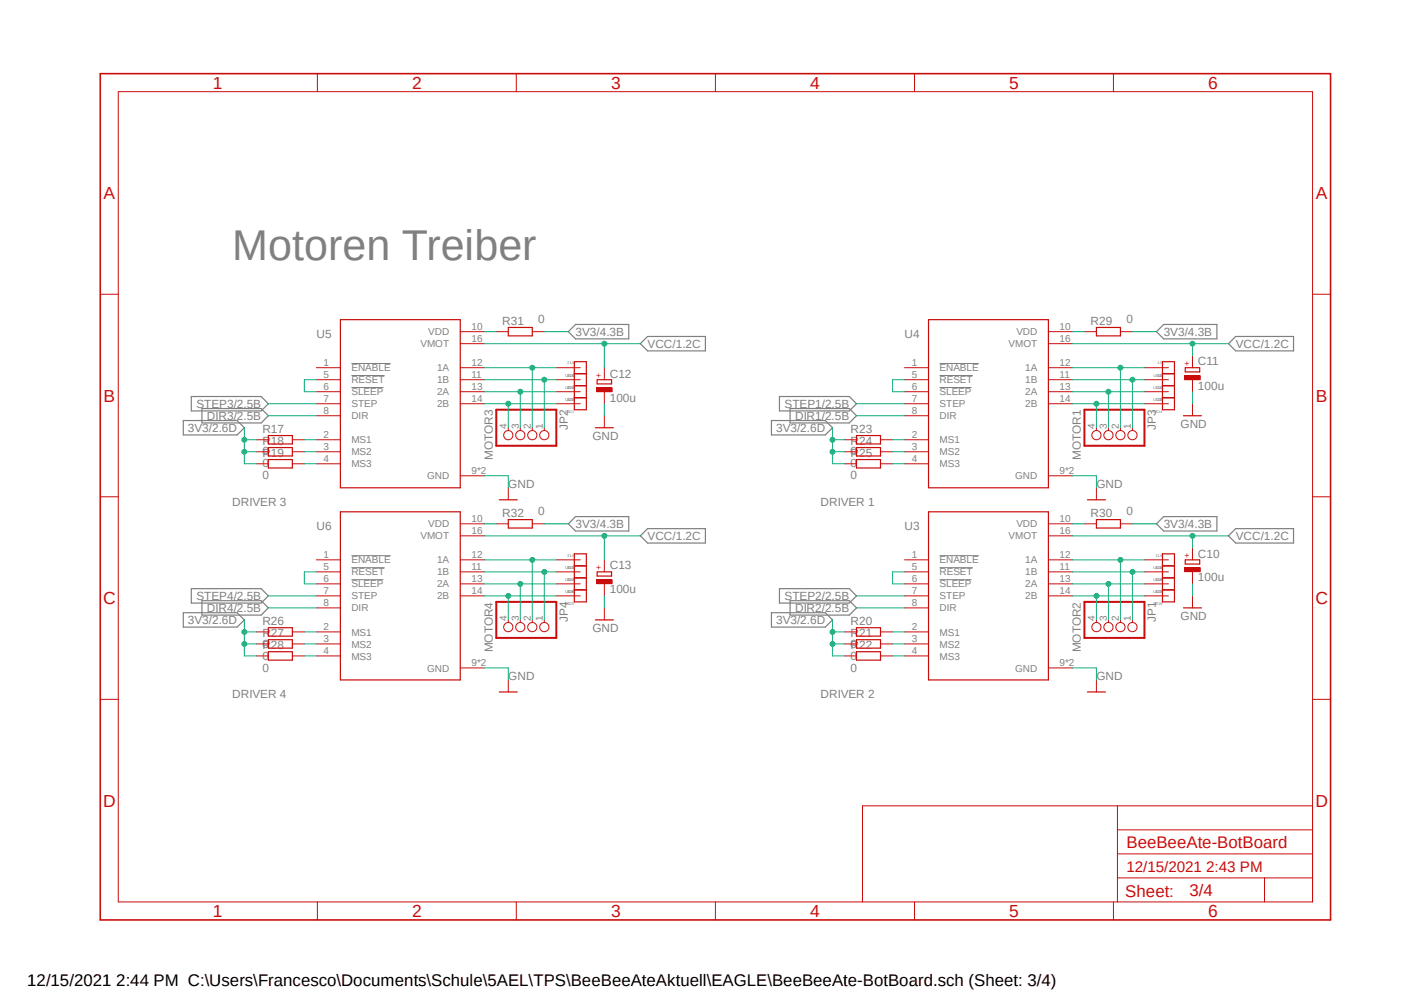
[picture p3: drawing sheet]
<svg xmlns="http://www.w3.org/2000/svg" width="297mm" height="210mm" viewBox="0 0 297 210" stroke-linecap="round" stroke-linejoin="round" font-family="sans-serif">
<path d="M20.7 15.2l261.2 179.9M281.9 15.2l-261.2 179.9" fill="none" stroke="#fff" stroke-width=".21"/>
<path d="M74.3 76.9h8.3M74.3 79.4h7.1M198.8 76.9h8.3M198.8 79.4h7M74.3 82h6.8M198.8 82h6.7M74.3 117.5h8.3M198.8 117.5h8.3M74.3 120.1h7.1M74.3 122.6h6.8M198.8 120.1h7M198.8 122.6h6.7" fill="none" stroke="#808080" stroke-width=".21"/>
<g fill="none" stroke="#808080" stroke-width=".25">
<path d="M121.8 68.6h11.2v3.1h-11.2l-1.6-1.6zM137 71.2h12.2v3h-12.2l-1.5-1.5zM244.6 70.1l1.6-1.5h11.2v3.1h-11.2zM259.9 72.7l1.5-1.5h12.2v3h-12.2zM38.8 88.9h11.4l1.5 1.6-1.5 1.5h-11.4zM40.5 83.9h14.7l1.6 1.5-1.6 1.5h-14.7zM42.7 86.4h12.5l1.6 1.5-1.6 1.6h-12.5zM163.2 88.9h11.4l1.5 1.6-1.5 1.5h-11.4zM164.9 83.9h14.8l1.5 1.5-1.5 1.5h-14.8zM167.1 86.4h12.6l1.5 1.5-1.5 1.6h-12.6zM120.2 110.8l1.6-1.5h11.2v3h-11.2zM137 111.8h12.2v3.1h-12.2l-1.5-1.6z"/>
<path d="M244.6 110.8l1.6-1.5h11.2v3h-11.2zM259.9 113.3l1.5-1.5h12.2v3.1h-12.2zM38.8 129.6h11.4l1.5 1.5-1.5 1.5h-11.4zM40.5 124.5h14.7l1.6 1.5-1.6 1.6h-14.7zM42.7 127h12.5l1.6 1.6-1.6 1.5h-12.5zM163.2 129.6h11.4l1.5 1.5-1.5 1.5h-11.4zM164.9 124.5h14.8l1.5 1.5-1.5 1.6h-14.8zM167.1 127h12.6l1.5 1.6-1.5 1.5h-12.6z"/>
</g>
<g fill="none" stroke="#c90d0c" stroke-width=".21">
<path d="M25 19.4h252.7v171.4h-252.7zM67.1 15.6v3.8M109.2 15.6v3.8M151.3 15.6v3.8M193.5 15.6v3.8M235.5 15.6v3.8M21.2 62.2h3.8M66.9 77.8h5.1M97.4 77.8h5M97.4 70.1h5M97.4 72.7h5M277.7 62.2h3.8"/>
<path d="M66.9 80.3h5.1M66.9 82.8h5.1M66.9 85.4h5.1M66.9 87.9h5.1M66.9 93h5.1M66.9 95.5h5.1M66.9 98.1h5.1M97.4 80.3h5M97.4 82.8h5M97.4 85.4h5M21.2 105.1h3.8M97.4 100.6h5"/>
<path d="M107.5 103.2v2.5M277.7 105.1h3.8M21.2 147.9h3.8M277.7 147.9h3.8M236.4 170.4v20.4M236.4 175.5h41.3M277.7 170.4h-95.2v20.4M67.1 190.8v3.8M109.2 190.8v3.8M151.3 190.8v3.8M193.5 190.8v3.8M235.5 190.8v3.8"/>
<path d="M236.4 185.7h41.3M236.4 180.6h41.3M267.5 185.7v5.1"/>
</g>
<path d="M21.2 15.6h260.3v179h-260.3z" fill="none" stroke="#c90d0c" stroke-width=".34"/>
<path d="M72 67.6h25.4v35.6h-25.4zM126.3 80.3h3.1v.9h-3.1zM105.6 105.7h3.8" fill="none" stroke="#c90d0c" stroke-width=".25"/>
<path d="M126.2 82h3.3v.8h-3.3z" fill-rule="evenodd" fill="#c90d0c"/>
<g fill="none" stroke="#c90d0c" stroke-width=".21">
<path d="M127.8 77.8v2.5M54.2 93h2.6M54.2 95.5h2.6M54.2 98.1h2.6M61.8 93h2.6M61.8 95.5h2.6M61.8 98.1h2.6M107.5 90.5v.5M110.1 90.5v.5M112.6 90.5v.5M115.1 90.5v.5M126.2 82h3.3v.8h-3.3z"/>
<path d="M127.8 82.8v2.6M127.8 87.9v2.6M191.3 118.4h5.1M221.8 118.4h5.1M221.8 110.8h5.1M221.8 113.3h5.1M191.3 120.9h5.1M191.3 123.5h5.1M191.3 126h5.1M191.3 128.6h5.1M191.3 133.6h5.1M191.3 136.2h5.1"/>
<path d="M191.3 138.7h5.1M221.8 120.9h5.1M221.8 123.5h5.1M221.8 126h5.1M221.8 141.3h5.1M231.9 143.8v2.5"/>
<circle cx="107.5" cy="92" r=".98"/>
<circle cx="110.1" cy="92" r=".98"/>
<circle cx="112.6" cy="92" r=".98"/>
<circle cx="115.1" cy="92" r=".98"/>
</g>
<path d="M56.8 92.1h5v1.8h-5zM56.8 94.7h5v1.7h-5zM56.8 97.2h5v1.8h-5zM125.9 90.5h3.9M196.4 108.2h25.4v35.6h-25.4zM250.7 118.4h3.1v.9h-3.1zM230 146.3h3.8" fill="none" stroke="#c90d0c" stroke-width=".25"/>
<path d="M105 86.7h12.7v7.6h-12.7z" fill="none" stroke="#c90d0c" stroke-width=".42"/>
<path d="M250.6 120.1h3.3v.8h-3.3z" fill-rule="evenodd" fill="#c90d0c"/>
<g fill="none" stroke="#c90d0c" stroke-width=".21">
<path d="M191.3 77.8h5.1M221.8 77.8h5.1M221.8 70.1h5.1M221.8 72.7h5.1M191.3 80.3h5.1M191.3 82.8h5.1M191.3 85.4h5.1M191.3 87.9h5.1M191.3 93h5.1M191.3 95.5h5.1M191.3 98.1h5.1M221.8 80.3h5.1"/>
<path d="M221.8 82.8h5.1M221.8 85.4h5.1M221.8 100.6h5.1M231.9 103.2v2.5M252.3 115.9v2.5M178.6 133.6h2.6M178.6 136.2h2.6M178.6 138.7h2.6M186.3 133.6h2.5M186.3 136.2h2.5M186.3 138.7h2.5M231.9 131.1v.6"/>
<path d="M234.5 131.1v.6M237 131.1v.6M239.6 131.1v.6M250.6 120.1h3.3v.8h-3.3zM252.3 120.9v2.6M252.3 126v2.6"/>
<circle cx="231.9" cy="132.6" r=".98"/>
<circle cx="234.5" cy="132.6" r=".98"/>
<circle cx="237" cy="132.6" r=".98"/>
<circle cx="239.6" cy="132.6" r=".98"/>
</g>
<path d="M196.4 67.6h25.4v35.6h-25.4zM250.7 77.8h3.1v.9h-3.1zM230 105.7h3.8M181.2 132.8h5.1v1.7h-5.1zM181.2 135.3h5.1v1.8h-5.1zM181.2 137.8h5.1v1.8h-5.1zM250.4 128.6h3.8" fill="none" stroke="#c90d0c" stroke-width=".25"/>
<path d="M229.4 127.3h12.7v7.6h-12.7z" fill="none" stroke="#c90d0c" stroke-width=".42"/>
<path d="M250.6 79.5h3.3v.8h-3.3z" fill-rule="evenodd" fill="#c90d0c"/>
<g fill="none" stroke="#c90d0c" stroke-width=".21">
<path d="M250.6 79.5h3.3v.8h-3.3zM252.3 75.2v2.6M178.6 93h2.6M178.6 95.5h2.6M178.6 98.1h2.6M186.3 93h2.5M186.3 95.5h2.5M186.3 98.1h2.5M231.9 90.5v.5M234.5 90.5v.5M237 90.5v.5M239.6 90.5v.5"/>
<path d="M252.3 80.3v2.5M252.3 85.4v2.5M66.9 118.4h5.1M97.4 118.4h5M97.4 110.8h5M97.4 113.3h5M66.9 120.9h5.1M66.9 123.5h5.1M66.9 126h5.1M66.9 128.6h5.1M66.9 133.6h5.1M66.9 136.2h5.1"/>
<path d="M66.9 138.7h5.1M97.4 120.9h5M97.4 123.5h5M97.4 126h5M97.4 141.3h5M107.5 143.8v2.5"/>
<circle cx="231.9" cy="92" r=".98"/>
<circle cx="234.5" cy="92" r=".98"/>
<circle cx="237" cy="92" r=".98"/>
<circle cx="239.6" cy="92" r=".98"/>
</g>
<path d="M181.2 92.1h5.1v1.8h-5.1zM181.2 94.7h5.1v1.7h-5.1zM181.2 97.2h5.1v1.8h-5.1zM250.4 87.9h3.8M72 108.2h25.4v35.6h-25.4zM126.3 120.9h3.1v.9h-3.1zM105.6 146.3h3.8" fill="none" stroke="#c90d0c" stroke-width=".25"/>
<path d="M229.4 86.7h12.7v7.6h-12.7z" fill="none" stroke="#c90d0c" stroke-width=".42"/>
<path d="M126.2 122.6h3.3v.8h-3.3z" fill-rule="evenodd" fill="#c90d0c"/>
<g fill="none" stroke="#c90d0c" stroke-width=".21">
<path d="M105 70.1h2.5M112.6 70.1h2.5M117.7 77.8h5.1M229.4 70.1h2.5M237 70.1h2.6M242.1 77.8h5.1M117.7 80.3h5.1M117.7 82.8h5.1M117.7 85.4h5.1M242.1 80.3h5.1M242.1 82.8h5.1M242.1 85.4h5.1"/>
<path d="M105 110.8h2.5M112.6 110.8h2.5M117.7 118.4h5.1M127.8 118.4v2.5M229.4 110.8h2.5M237 110.8h2.6M242.1 118.4h5.1M54.2 133.6h2.6M54.2 136.2h2.6M54.2 138.7h2.6M61.8 133.6h2.6M61.8 136.2h2.6"/>
<path d="M61.8 138.7h2.6M107.5 131.1v.6M110.1 131.1v.6M112.6 131.1v.6M115.1 131.1v.6M117.7 120.9h5.1M117.7 123.5h5.1M117.7 126h5.1M126.2 122.6h3.3v.8h-3.3zM127.8 123.5v2.5M127.8 128.6v2.5M242.1 120.9h5.1"/>
<path d="M242.1 123.5h5.1M242.1 126h5.1"/>
<circle cx="107.5" cy="132.6" r=".98"/>
<circle cx="110.1" cy="132.6" r=".98"/>
<circle cx="112.6" cy="132.6" r=".98"/>
<circle cx="115.1" cy="132.6" r=".98"/>
</g>
<g fill="none" stroke="#c90d0c" stroke-width=".25">
<path d="M107.5 69.3h5.1v1.7h-5.1zM121.5 79h2.5M121.5 76.5h2.5v10.2h-2.5zM231.9 69.3h5.1v1.7h-5.1zM245.9 79h2.6M245.9 76.5h2.6v10.2h-2.6zM121.5 81.6h2.5M121.5 84.1h2.5M245.9 81.6h2.6M245.9 84.1h2.6M107.5 109.9h5.1v1.8h-5.1zM121.5 119.7h2.5"/>
<path d="M121.5 117.1h2.5v10.2h-2.5zM231.9 109.9h5.1v1.8h-5.1zM245.9 117.1h2.6v10.2h-2.6zM245.9 119.7h2.6M56.8 132.8h5v1.7h-5zM56.8 135.3h5v1.8h-5zM56.8 137.8h5v1.8h-5zM121.5 122.2h2.5M121.5 124.8h2.5M125.9 131.1h3.9M245.9 122.2h2.6M245.9 124.8h2.6"/>
</g>
<path d="M105 127.3h12.7v7.6h-12.7z" fill="none" stroke="#c90d0c" stroke-width=".42"/>
<path d="M226.9 72.7h33M252.3 72.7v2.5" fill="none" stroke="#0dab76" stroke-width=".21"/>
<circle cx="252.3" cy="72.7" r=".51" fill="#0dab76"/>
<g fill="none" stroke="#0dab76" stroke-width=".21">
<path d="M226.9 113.3h33M252.3 113.3v2.6"/>
<circle cx="252.3" cy="72.7" r=".51"/>
</g>
<circle cx="252.3" cy="113.3" r=".51" fill="#0dab76"/>
<g fill="none" stroke="#0dab76" stroke-width=".21">
<path d="M102.4 72.7h33.1M127.8 72.7v5.1"/>
<circle cx="252.3" cy="113.3" r=".51"/>
</g>
<circle cx="127.8" cy="72.7" r=".51" fill="#0dab76"/>
<g fill="none" stroke="#0dab76" stroke-width=".21">
<path d="M102.4 113.3h33.1M127.8 113.3v5.1"/>
<circle cx="127.8" cy="72.7" r=".51"/>
</g>
<circle cx="127.8" cy="113.3" r=".51" fill="#0dab76"/>
<g fill="none" stroke="#0dab76" stroke-width=".21">
<path d="M51.7 93h2.5M51.7 90.5v5"/>
<circle cx="127.8" cy="113.3" r=".51"/>
</g>
<circle cx="51.7" cy="93" r=".51" fill="#0dab76"/>
<g fill="none" stroke="#0dab76" stroke-width=".21">
<path d="M54.2 95.5h-2.5v2.6"/>
<circle cx="51.7" cy="93" r=".51"/>
</g>
<circle cx="51.7" cy="95.5" r=".51" fill="#0dab76"/>
<g fill="none" stroke="#0dab76" stroke-width=".21">
<path d="M51.7 98.1h2.5M176.1 133.6h2.5M176.1 131.1v5.1"/>
<circle cx="51.7" cy="95.5" r=".51"/>
</g>
<circle cx="176.1" cy="133.6" r=".51" fill="#0dab76"/>
<g fill="none" stroke="#0dab76" stroke-width=".21">
<path d="M178.6 136.2h-2.5v2.5"/>
<circle cx="176.1" cy="133.6" r=".51"/>
</g>
<circle cx="176.1" cy="136.2" r=".51" fill="#0dab76"/>
<g fill="none" stroke="#0dab76" stroke-width=".21">
<path d="M176.1 93h2.5M176.1 90.5v5M176.1 138.7h2.5"/>
<circle cx="176.1" cy="136.2" r=".51"/>
</g>
<circle cx="176.1" cy="93" r=".51" fill="#0dab76"/>
<g fill="none" stroke="#0dab76" stroke-width=".21">
<path d="M178.6 95.5h-2.5v2.6"/>
<circle cx="176.1" cy="93" r=".51"/>
</g>
<circle cx="176.1" cy="95.5" r=".51" fill="#0dab76"/>
<g fill="none" stroke="#0dab76" stroke-width=".21">
<path d="M176.1 98.1h2.5M51.7 133.6h2.5M51.7 131.1v5.1"/>
<circle cx="176.1" cy="95.5" r=".51"/>
</g>
<circle cx="51.7" cy="133.6" r=".51" fill="#0dab76"/>
<g fill="none" stroke="#0dab76" stroke-width=".21">
<path d="M54.2 136.2h-2.5v2.5"/>
<circle cx="51.7" cy="133.6" r=".51"/>
</g>
<circle cx="51.7" cy="136.2" r=".51" fill="#0dab76"/>
<g fill="none" stroke="#0dab76" stroke-width=".21">
<path d="M102.4 77.8h15.3M112.6 77.8v12.7M115.1 70.1h5.1M239.6 70.1h5M127.8 85.4v2.5M252.3 82.8v2.6M102.4 100.6h5.1v2.6M115.1 110.8h5.1M226.9 100.6h5v2.6M239.6 110.8h5M51.7 138.7h2.5M127.8 126v2.6"/>
<path d="M252.3 123.5v2.5M102.4 141.3h5.1v2.5M226.9 141.3h5v2.5"/>
<circle cx="51.7" cy="136.2" r=".51"/>
</g>
<circle cx="112.6" cy="77.8" r=".51" fill="#0dab76"/>
<g fill="none" stroke="#0dab76" stroke-width=".21">
<path d="M102.4 80.3h15.3M115.1 80.3v10.2"/>
<circle cx="112.6" cy="77.8" r=".51"/>
</g>
<circle cx="115.1" cy="80.3" r=".51" fill="#0dab76"/>
<g fill="none" stroke="#0dab76" stroke-width=".21">
<path d="M102.4 82.8h15.3M110.1 82.8v7.7"/>
<circle cx="115.1" cy="80.3" r=".51"/>
</g>
<circle cx="110.1" cy="82.8" r=".51" fill="#0dab76"/>
<g fill="none" stroke="#0dab76" stroke-width=".21">
<path d="M102.4 85.4h15.3M107.5 85.4v5.1"/>
<circle cx="110.1" cy="82.8" r=".51"/>
</g>
<circle cx="107.5" cy="85.4" r=".51" fill="#0dab76"/>
<g fill="none" stroke="#0dab76" stroke-width=".21">
<path d="M64.4 93h2.5M64.4 95.5h2.5M64.4 98.1h2.5M66.9 80.3h-2.5v2.5h2.5M226.9 118.4h15.2M237 118.4v12.7"/>
<circle cx="107.5" cy="85.4" r=".51"/>
</g>
<circle cx="237" cy="118.4" r=".51" fill="#0dab76"/>
<g fill="none" stroke="#0dab76" stroke-width=".21">
<path d="M226.9 120.9h15.2M239.6 120.9v10.2"/>
<circle cx="237" cy="118.4" r=".51"/>
</g>
<circle cx="239.6" cy="120.9" r=".51" fill="#0dab76"/>
<g fill="none" stroke="#0dab76" stroke-width=".21">
<path d="M226.9 123.5h15.2M234.5 123.5v7.6"/>
<circle cx="239.6" cy="120.9" r=".51"/>
</g>
<circle cx="234.5" cy="123.5" r=".51" fill="#0dab76"/>
<g fill="none" stroke="#0dab76" stroke-width=".21">
<path d="M226.9 126h15.2M231.9 126v5.1"/>
<circle cx="234.5" cy="123.5" r=".51"/>
</g>
<circle cx="231.9" cy="126" r=".51" fill="#0dab76"/>
<g fill="none" stroke="#0dab76" stroke-width=".21">
<path d="M226.9 77.8h15.2M237 77.8v12.7M188.8 133.6h2.5M188.8 136.2h2.5M188.8 138.7h2.5M191.3 120.9h-2.5v2.6h2.5"/>
<circle cx="231.9" cy="126" r=".51"/>
</g>
<circle cx="237" cy="77.8" r=".51" fill="#0dab76"/>
<g fill="none" stroke="#0dab76" stroke-width=".21">
<path d="M226.9 80.3h15.2M239.6 80.3v10.2"/>
<circle cx="237" cy="77.8" r=".51"/>
</g>
<circle cx="239.6" cy="80.3" r=".51" fill="#0dab76"/>
<g fill="none" stroke="#0dab76" stroke-width=".21">
<path d="M226.9 82.8h15.2M234.5 82.8v7.7"/>
<circle cx="239.6" cy="80.3" r=".51"/>
</g>
<circle cx="234.5" cy="82.8" r=".51" fill="#0dab76"/>
<g fill="none" stroke="#0dab76" stroke-width=".21">
<path d="M226.9 85.4h15.2M231.9 85.4v5.1"/>
<circle cx="234.5" cy="82.8" r=".51"/>
</g>
<circle cx="231.9" cy="85.4" r=".51" fill="#0dab76"/>
<g fill="none" stroke="#0dab76" stroke-width=".21">
<path d="M188.8 93h2.5M188.8 95.5h2.5M188.8 98.1h2.5M191.3 80.3h-2.5v2.5h2.5M102.4 118.4h15.3M112.6 118.4v12.7"/>
<circle cx="231.9" cy="85.4" r=".51"/>
</g>
<circle cx="112.6" cy="118.4" r=".51" fill="#0dab76"/>
<g fill="none" stroke="#0dab76" stroke-width=".21">
<path d="M102.4 120.9h15.3M115.1 120.9v10.2"/>
<circle cx="112.6" cy="118.4" r=".51"/>
</g>
<circle cx="115.1" cy="120.9" r=".51" fill="#0dab76"/>
<g fill="none" stroke="#0dab76" stroke-width=".21">
<path d="M102.4 123.5h15.3M110.1 123.5v7.6"/>
<circle cx="115.1" cy="120.9" r=".51"/>
</g>
<circle cx="110.1" cy="123.5" r=".51" fill="#0dab76"/>
<g fill="none" stroke="#0dab76" stroke-width=".21">
<path d="M102.4 126h15.3M107.5 126v5.1"/>
<circle cx="110.1" cy="123.5" r=".51"/>
</g>
<circle cx="107.5" cy="126" r=".51" fill="#0dab76"/>
<g fill="none" stroke="#0dab76" stroke-width=".21">
<path d="M102.4 70.1h2.6M226.9 70.1h2.5M56.8 85.4h10.1M56.8 87.9h10.1M181.2 85.4h10.1M181.2 87.9h10.1M102.4 110.8h2.6M226.9 110.8h2.5M56.8 126h10.1M56.8 128.6h10.1M64.4 133.6h2.5M64.4 136.2h2.5"/>
<path d="M64.4 138.7h2.5M66.9 120.9h-2.5v2.6h2.5M181.2 126h10.1M181.2 128.6h10.1"/>
<circle cx="107.5" cy="126" r=".51"/>
</g>
<text font-size="9.1" fill="#808080" x="49.1" y="54.9">Motoren Treiber</text>
<g font-size="3.7" fill="#c90d0c">
<text x="45" y="18.8">1</text>
<text x="87.2" y="18.8">2</text>
<text x="129.3" y="18.8">3</text>
<text x="171.4" y="18.8">4</text>
<text x="213.5" y="18.8">5</text>
<text x="255.6" y="18.8">6</text>
<text x="21.9" y="42.1">A</text>
<text x="278.3" y="42.1">A</text>
<text x="21.9" y="85">B</text>
<text x="278.3" y="85">B</text>
<text x="21.8" y="127.8">C</text>
<text x="278.3" y="127.8">C</text>
<text x="21.8" y="170.6">D</text>
<text x="278.3" y="170.6">D</text>
<text x="45" y="194">1</text>
<text x="87.2" y="194">2</text>
<text x="129.3" y="194">3</text>
<text x="171.4" y="194">4</text>
<text x="213.5" y="194">5</text>
<text x="255.6" y="194">6</text>
</g>
<g font-size="3.6" fill="#c90d0c">
<text x="238.3" y="179.3">BeeBeeAte-BotBoard</text>
<text x="238" y="189.6">Sheet:</text>
<text x="251.6" y="189.5">3/4</text>
</g>
<text font-size="3.6" x="5.8" y="208.6">12/15/2021 2:44 PM C:\Users\Francesco\Documents\Schule\5AEL\TPS\BeeBeeAteAktuell\EAGLE\BeeBeeAte-BotBoard.sch (Sheet: 3/4)</text>
<text font-size="3.2" fill="#c90d0c" x="238.3" y="184.4">12/15/2021 2:43 PM</text>
<g font-size="2.5" fill="#808080">
<text x="66.9" y="71.4">U5</text>
<text x="106.3" y="68.7">R31</text>
<text x="113.9" y="68.4">0</text>
<text x="121.8" y="71">3V3/4.3B</text>
<text x="191.3" y="71.4">U4</text>
<text x="230.7" y="68.7">R29</text>
<text x="238.3" y="68.4">0</text>
<text x="246.2" y="71">3V3/4.3B</text>
<text x="137" y="73.6">VCC/1.2C</text>
<text x="253.4" y="77.3">C11</text>
<text x="261.4" y="73.6">VCC/1.2C</text>
<text x="129" y="79.8">C12</text>
<text x="253.4" y="82.4">100u</text>
<text x="41.6" y="86.3">STEP3/2.5B</text>
<text x="43.8" y="88.8">DIR3/2.5B</text>
<text x="129" y="84.9">100u</text>
<text x="166" y="86.3">STEP1/2.5B</text>
<text x="168.2" y="88.8">DIR1/2.5B</text>
<text x="39.8" y="91.4">3V3/2.6D</text>
<text x="55.5" y="91.5">R17</text>
<text x="55.5" y="94.1">R18</text>
<text x="120.1" y="91" transform="rotate(-90 120.1 91)">JP2</text>
<text x="125.3" y="93">GND</text>
<text x="164.2" y="91.4">3V3/2.6D</text>
<text x="179.9" y="91.5">R23</text>
<text x="179.9" y="94.1">R24</text>
<text x="244.5" y="91" transform="rotate(-90 244.5 91)">JP3</text>
<text x="249.7" y="90.5">GND</text>
<text x="55.5" y="96.3">0</text>
<text x="55.5" y="98.8">0</text>
<text x="55.5" y="101.4">0</text>
<text x="55.5" y="96.6">R19</text>
<text x="104.2" y="97.3" transform="rotate(-90 104.2 97.3)">MOTOR3</text>
<text x="179.9" y="96.3">0</text>
<text x="179.9" y="98.8">0</text>
<text x="179.9" y="101.4">0</text>
<text x="179.9" y="96.6">R25</text>
<text x="228.6" y="97.3" transform="rotate(-90 228.6 97.3)">MOTOR1</text>
<text x="49.1" y="107">DRIVER 3</text>
<text x="107.5" y="103.2">GND</text>
<text x="173.6" y="107">DRIVER 1</text>
<text x="231.9" y="103.2">GND</text>
<text x="66.9" y="112.1">U6</text>
<text x="106.3" y="109.3">R32</text>
<text x="113.9" y="109">0</text>
<text x="121.8" y="111.7">3V3/4.3B</text>
<text x="191.3" y="112.1">U3</text>
<text x="230.7" y="109.3">R30</text>
<text x="238.3" y="109">0</text>
<text x="246.2" y="111.7">3V3/4.3B</text>
<text x="137" y="114.2">VCC/1.2C</text>
<text x="253.4" y="117.9">C10</text>
<text x="261.4" y="114.2">VCC/1.2C</text>
<text x="129" y="125.5">100u</text>
<text x="129" y="120.4">C13</text>
<text x="253.4" y="123">100u</text>
<text x="39.8" y="132">3V3/2.6D</text>
<text x="41.6" y="126.9">STEP4/2.5B</text>
<text x="43.8" y="129.5">DIR4/2.5B</text>
<text x="120.1" y="131.6" transform="rotate(-90 120.1 131.6)">JP4</text>
<text x="164.2" y="132">3V3/2.6D</text>
<text x="166" y="126.9">STEP2/2.5B</text>
<text x="168.2" y="129.5">DIR2/2.5B</text>
<text x="244.5" y="131.6" transform="rotate(-90 244.5 131.6)">JP1</text>
<text x="249.7" y="131.1">GND</text>
<text x="55.5" y="137">0</text>
<text x="55.5" y="132.1">R26</text>
<text x="55.5" y="134.7">R27</text>
<text x="55.5" y="137.2">R28</text>
<text x="104.2" y="138" transform="rotate(-90 104.2 138)">MOTOR4</text>
<text x="125.3" y="133.6">GND</text>
<text x="179.9" y="137">0</text>
<text x="179.9" y="132.1">R20</text>
<text x="179.9" y="134.7">R21</text>
<text x="179.9" y="137.2">R22</text>
<text x="228.6" y="138" transform="rotate(-90 228.6 138)">MOTOR2</text>
<text x="55.5" y="139.5">0</text>
<text x="55.5" y="142">0</text>
<text x="107.5" y="143.8">GND</text>
<text x="179.9" y="139.5">0</text>
<text x="179.9" y="142">0</text>
<text x="231.9" y="143.8">GND</text>
<text x="49.1" y="147.6">DRIVER 4</text>
<text x="173.6" y="147.6">DRIVER 2</text>
</g>
<g font-size="2.1" fill="#808080">
<text x="90.6" y="70.9">VDD</text>
<text x="99.7" y="69.8">10</text>
<text x="215" y="70.9">VDD</text>
<text x="224.2" y="69.8">10</text>
<text x="68.5" y="77.4">1</text>
<text x="88.9" y="73.4">VMOT</text>
<text x="99.7" y="77.4">12</text>
<text x="99.7" y="72.3">16</text>
<text x="192.9" y="77.4">1</text>
<text x="213.4" y="73.4">VMOT</text>
<text x="224.2" y="77.4">12</text>
<text x="224.2" y="72.3">16</text>
<text x="68.5" y="80">5</text>
<text x="68.5" y="82.5">6</text>
<text x="74.3" y="78.5">ENABLE</text>
<text x="74.3" y="81.1">RESET</text>
<text x="74.3" y="83.6">SLEEP</text>
<text x="92.5" y="78.5">1A</text>
<text x="92.5" y="81.1">1B</text>
<text x="92.5" y="83.6">2A</text>
<text x="99.7" y="80">11</text>
<text x="99.7" y="82.5">13</text>
<text x="192.9" y="80">5</text>
<text x="192.9" y="82.5">6</text>
<text x="198.8" y="78.5">ENABLE</text>
<text x="198.8" y="81.1">RESET</text>
<text x="198.8" y="83.6">SLEEP</text>
<text x="216.9" y="78.5">1A</text>
<text x="216.9" y="81.1">1B</text>
<text x="216.9" y="83.6">2A</text>
<text x="224.2" y="80">11</text>
<text x="224.2" y="82.5">13</text>
<text x="68.5" y="85">7</text>
<text x="68.5" y="87.6">8</text>
<text x="74.3" y="86.1">STEP</text>
<text x="74.3" y="88.7">DIR</text>
<text x="92.5" y="86.1">2B</text>
<text x="99.7" y="85">14</text>
<text x="192.9" y="85">7</text>
<text x="192.9" y="87.6">8</text>
<text x="198.8" y="86.1">STEP</text>
<text x="198.8" y="88.7">DIR</text>
<text x="216.9" y="86.1">2B</text>
<text x="224.2" y="85">14</text>
<text x="68.5" y="92.7">2</text>
<text x="68.5" y="95.2">3</text>
<text x="74.3" y="93.8">MS1</text>
<text x="107.2" y="90.7" transform="rotate(-90 107.2 90.7)">4</text>
<text x="109.7" y="90.7" transform="rotate(-90 109.7 90.7)">3</text>
<text x="112.3" y="90.7" transform="rotate(-90 112.3 90.7)">2</text>
<text x="114.8" y="90.7" transform="rotate(-90 114.8 90.7)">1</text>
<text x="192.9" y="92.7">2</text>
<text x="192.9" y="95.2">3</text>
<text x="198.8" y="93.8">MS1</text>
<text x="231.6" y="90.7" transform="rotate(-90 231.6 90.7)">4</text>
<text x="234.1" y="90.7" transform="rotate(-90 234.1 90.7)">3</text>
<text x="236.7" y="90.7" transform="rotate(-90 236.7 90.7)">2</text>
<text x="239.2" y="90.7" transform="rotate(-90 239.2 90.7)">1</text>
<text x="68.5" y="97.7">4</text>
<text x="74.3" y="96.3">MS2</text>
<text x="74.3" y="98.8">MS3</text>
<text x="90.3" y="101.4">GND</text>
<text x="99.7" y="100.3">9*2</text>
<text x="192.9" y="97.7">4</text>
<text x="198.8" y="96.3">MS2</text>
<text x="198.8" y="98.8">MS3</text>
<text x="214.8" y="101.4">GND</text>
<text x="224.2" y="100.3">9*2</text>
<text x="90.6" y="111.5">VDD</text>
<text x="99.7" y="110.4">10</text>
<text x="99.7" y="113">16</text>
<text x="215" y="111.5">VDD</text>
<text x="224.2" y="110.4">10</text>
<text x="224.2" y="113">16</text>
<text x="68.5" y="118.1">1</text>
<text x="74.3" y="119.2">ENABLE</text>
<text x="88.9" y="114.1">VMOT</text>
<text x="92.5" y="119.2">1A</text>
<text x="99.7" y="118.1">12</text>
<text x="192.9" y="118.1">1</text>
<text x="198.8" y="119.2">ENABLE</text>
<text x="213.4" y="114.1">VMOT</text>
<text x="216.9" y="119.2">1A</text>
<text x="224.2" y="118.1">12</text>
<text x="68.5" y="120.6">5</text>
<text x="68.5" y="123.1">6</text>
<text x="68.5" y="125.6">7</text>
<text x="74.3" y="121.7">RESET</text>
<text x="74.3" y="124.2">SLEEP</text>
<text x="92.5" y="121.7">1B</text>
<text x="92.5" y="124.2">2A</text>
<text x="99.7" y="120.6">11</text>
<text x="99.7" y="123.1">13</text>
<text x="99.7" y="125.6">14</text>
<text x="192.9" y="120.6">5</text>
<text x="192.9" y="123.1">6</text>
<text x="192.9" y="125.6">7</text>
<text x="198.8" y="121.7">RESET</text>
<text x="198.8" y="124.2">SLEEP</text>
<text x="216.9" y="121.7">1B</text>
<text x="216.9" y="124.2">2A</text>
<text x="224.2" y="120.6">11</text>
<text x="224.2" y="123.1">13</text>
<text x="224.2" y="125.6">14</text>
<text x="68.5" y="128.2">8</text>
<text x="74.3" y="126.8">STEP</text>
<text x="74.3" y="129.3">DIR</text>
<text x="92.5" y="126.8">2B</text>
<text x="107.2" y="131.3" transform="rotate(-90 107.2 131.3)">4</text>
<text x="109.7" y="131.3" transform="rotate(-90 109.7 131.3)">3</text>
<text x="112.3" y="131.3" transform="rotate(-90 112.3 131.3)">2</text>
<text x="114.8" y="131.3" transform="rotate(-90 114.8 131.3)">1</text>
<text x="192.9" y="128.2">8</text>
<text x="198.8" y="126.8">STEP</text>
<text x="198.8" y="129.3">DIR</text>
<text x="216.9" y="126.8">2B</text>
<text x="231.6" y="131.3" transform="rotate(-90 231.6 131.3)">4</text>
<text x="234.1" y="131.3" transform="rotate(-90 234.1 131.3)">3</text>
<text x="236.7" y="131.3" transform="rotate(-90 236.7 131.3)">2</text>
<text x="239.2" y="131.3" transform="rotate(-90 239.2 131.3)">1</text>
<text x="68.5" y="133.3">2</text>
<text x="68.5" y="135.8">3</text>
<text x="74.3" y="134.4">MS1</text>
<text x="74.3" y="136.9">MS2</text>
<text x="192.9" y="133.3">2</text>
<text x="192.9" y="135.8">3</text>
<text x="198.8" y="134.4">MS1</text>
<text x="198.8" y="136.9">MS2</text>
<text x="68.5" y="138.3">4</text>
<text x="74.3" y="139.5">MS3</text>
<text x="90.3" y="142">GND</text>
<text x="99.7" y="140.9">9*2</text>
<text x="192.9" y="138.3">4</text>
<text x="198.8" y="139.5">MS3</text>
<text x="214.8" y="142">GND</text>
<text x="224.2" y="140.9">9*2</text>
</g>
<g font-size="1.8" fill="#c90d0c">
<text x="251.7" y="77.4" transform="rotate(-90 251.7 77.4)">+</text>
<text x="127.3" y="79.9" transform="rotate(-90 127.3 79.9)">+</text>
<text x="251.7" y="118" transform="rotate(-90 251.7 118)">+</text>
<text x="127.3" y="120.5" transform="rotate(-90 127.3 120.5)">+</text>
</g>
<g font-size=".8" fill="#808080">
<text x="120" y="77.1">21A</text>
<text x="244.9" y="77.1">1A</text>
<text x="119.5" y="79.6">U$19</text>
<text x="119.5" y="82.2">U$20</text>
<text x="120" y="79.6">21B</text>
<text x="120" y="82.2">22A</text>
<text x="244" y="82.2">U$12</text>
<text x="244" y="79.6">U$11</text>
<text x="244.9" y="79.6">1B</text>
<text x="244.9" y="82.2">2A</text>
<text x="119.5" y="87.2">U$21</text>
<text x="119.5" y="84.7">U$22</text>
<text x="120" y="84.7">22B</text>
<text x="244" y="84.7">U$13</text>
<text x="244" y="87.2">U$14</text>
<text x="244.9" y="84.7">2B</text>
<text x="120" y="117.7">31A</text>
<text x="244.5" y="117.7">11A</text>
<text x="119.5" y="120.3">U$23</text>
<text x="119.5" y="122.8">U$24</text>
<text x="119.5" y="125.3">U$26</text>
<text x="120" y="120.3">31B</text>
<text x="120" y="125.3">32B</text>
<text x="120" y="122.8">32A</text>
<text x="244" y="120.3">U$15</text>
<text x="244" y="122.8">U$16</text>
<text x="244" y="125.3">U$17</text>
<text x="244.4" y="122.8">12A</text>
<text x="244.4" y="125.3">12B</text>
<text x="244.5" y="120.3">11B</text>
<text x="119.5" y="127.9">U$25</text>
<text x="244" y="127.9">U$18</text>
</g>
</svg>
